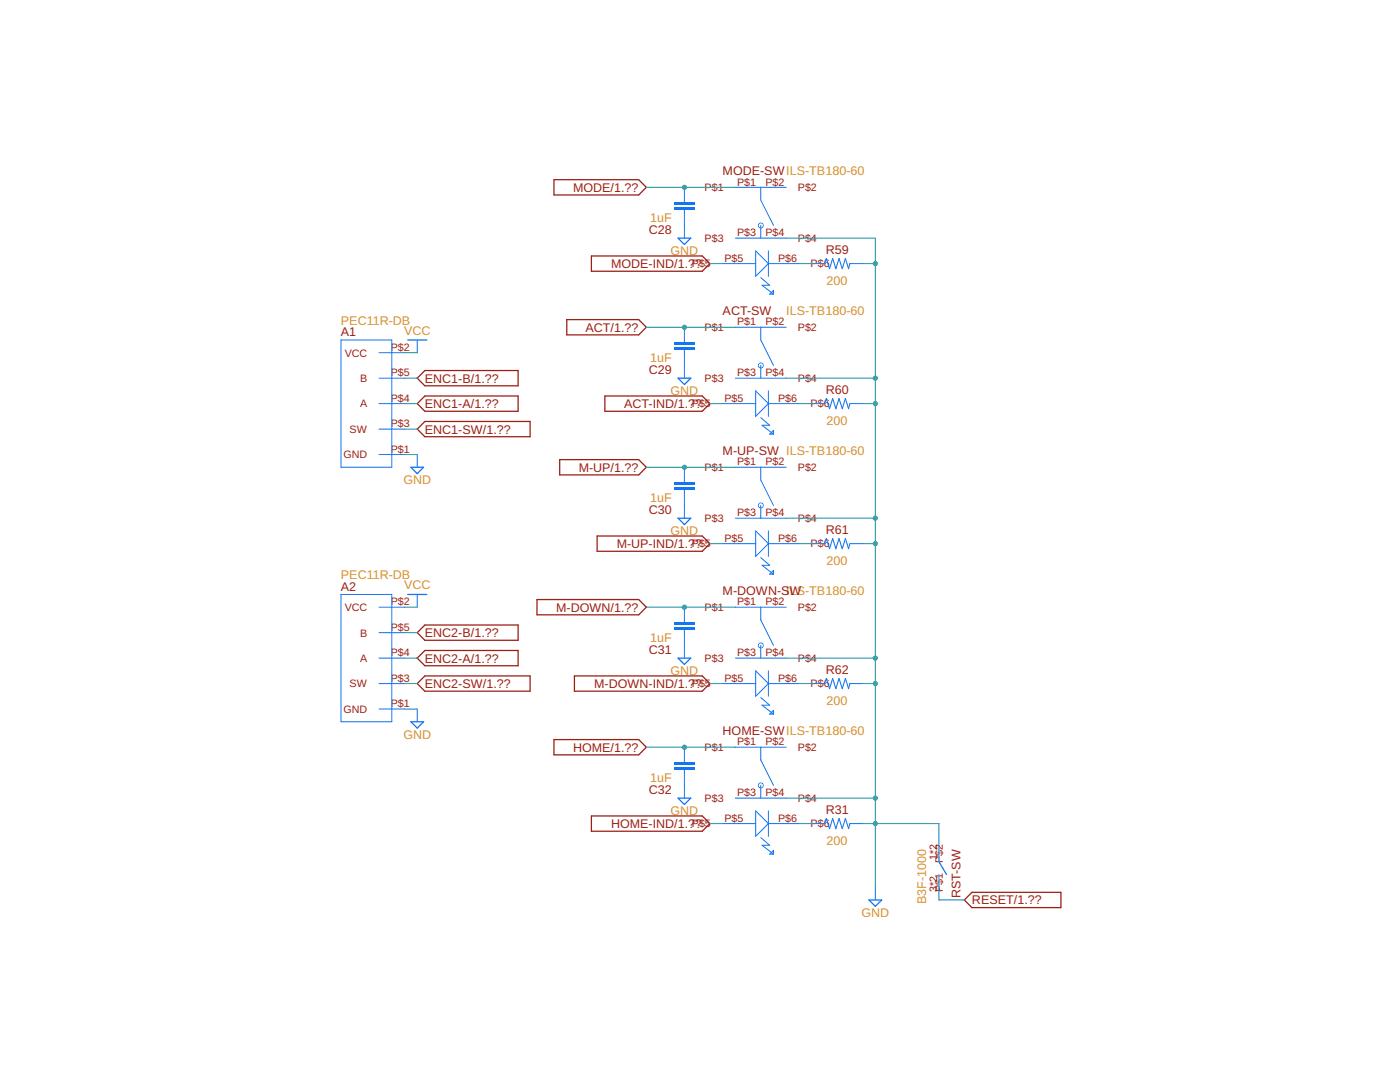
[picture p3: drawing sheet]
<svg xmlns="http://www.w3.org/2000/svg" width="279mm" height="216mm" viewBox="0 0 279 216" stroke-linecap="round" stroke-linejoin="round" font-family="sans-serif">
<g fill="none" stroke="#9c1f14" stroke-width=".25">
<path d="M110.6 35.9h16.9l1.5 1.5-1.5 1.5h-16.9zM118 51.1h22.1l1.6 1.5-1.6 1.5h-22.1zM83.3 75.5l1.5-1.6h18.6v3.1h-18.6zM113.1 63.8h14.4l1.5 1.5-1.5 1.5h-14.4zM120.7 79h19.4l1.6 1.5-1.6 1.6h-19.4zM83.3 80.5l1.5-1.5h18.6v3.1h-18.6zM83.3 85.6l1.5-1.5h21v3h-21zM111.7 91.7h15.8l1.5 1.5-1.5 1.6h-15.8zM107.2 119.6h20.3l1.5 1.6-1.5 1.5h-20.3zM119.2 107h20.9l1.6 1.5-1.6 1.5h-20.9zM83.3 126.2l1.5-1.5h18.6v3.1h-18.6zM84.8 134.9h21v3h-21l-1.5-1.5z"/>
<path d="M84.8 129.8h18.6v3h-18.6l-1.5-1.5zM114.6 134.9h25.5l1.6 1.5-1.6 1.5h-25.5zM110.6 147.6h16.9l1.5 1.5-1.5 1.5h-16.9zM118 162.8h22.1l1.6 1.5-1.6 1.6h-22.1zM192.4 179.6l1.6-1.5h17.7v3h-17.7z"/>
</g>
<g fill="none" stroke="#1375f4" stroke-width=".2">
<path d="M68.1 67.8h10.1v25.4h-10.1zM75.6 70.4h5.1M75.6 75.5h5.1M146.7 75.5h10.2M146.7 65.3h10.2M151.8 65.3v2.5l2.6 5.1M151.8 72.9v2.6M75.6 90.7h5.1M75.6 85.6h5.1M75.6 80.5h5.1M68.1 118.6h10.1v25.4h-10.1zM75.6 121.2h5.1"/>
<path d="M75.6 136.4h5.1M75.6 131.3h5.1M75.6 126.2h5.1M75.6 141.5h5.1"/>
</g>
<path d="M151.4 72.5a.58 .58 0 0 1 .9 .1 .58 .58 0 0 1-.3 .9 .58 .58 0 0 1-.7-.6h.1a.44 .44 0 0 1 .6-.3 .44 .44 0 0 1 .1 .7 .44 .44 0 0 1-.7-.2v-.2h-.1z" fill-rule="evenodd" fill="#1375f4"/>
<path d="M151.4 72.5l.4-.2 .5 .2 .1 .4-.1 .4-.5 .2-.4-.2-.1-.4h.1l.3-.4h.3l.3 .4-.2 .3-.4 .1-.3-.4h-.1zM151.4 72.5l-.1 .4h.1l.3 .4 .4-.1 .2-.3-.3-.4h-.3l-.3 .4h-.1l.1 .4 .4 .2 .5-.2 .1-.4-.1-.4-.5-.2z" fill="#1375f4"/>
<path d="M146.7 37.4h10.2M151.8 37.4v2.5l2.6 5.1M146.7 47.5h10.2M151.8 45v2.5M150.8 78l2.6 2.5-2.6 2.6zM153.4 78v5.1M144.2 80.5h6.6M151.8 83.3l1.8 1.6h-1.5l2.3 1.7M153.4 80.5h6M153.6 86.6l.8-.7v.7z" fill="none" stroke="#1375f4" stroke-width=".2"/>
<path d="M151.4 44.6a.58 .58 0 0 1 .9 .1 .58 .58 0 0 1-.3 .9 .58 .58 0 0 1-.7-.6h.1a.43 .43 0 0 1 .6-.4 .43 .43 0 0 1 .1 .7 .43 .43 0 0 1-.7-.2v-.1h-.1z" fill-rule="evenodd" fill="#1375f4"/>
<path d="M151.4 44.6l.4-.2 .5 .2 .1 .4-.1 .4-.5 .2-.4-.2-.1-.4h.1l.3-.4 .4 .1 .2 .3-.2 .3-.4 .1-.3-.4h-.1zM151.4 44.6l-.1 .4h.1l.3 .4 .4-.1 .2-.3-.2-.3-.4-.1-.3 .4h-.1l.1 .4 .4 .2 .5-.2 .1-.4-.1-.4-.5-.2z" fill="#1375f4"/>
<path d="M144.2 52.6h6.6M150.8 50.1l2.6 2.5-2.6 2.5zM151.8 55.4l1.8 1.5h-1.5l2.3 1.8M153.4 52.6h6M153.4 50.1v5M153.6 58.7l.8-.8v.8zM146.7 93.2h10.2M151.8 93.2v2.6l2.6 5.1M146.7 103.4h10.2M151.8 100.9v2.5" fill="none" stroke="#1375f4" stroke-width=".2"/>
<path d="M151.4 100.4a.58 .58 0 0 1 .9 .2 .58 .58 0 0 1-.3 .8 .58 .58 0 0 1-.7-.5h.1a.44 .44 0 0 1 .6-.4 .44 .44 0 0 1 .1 .7 .44 .44 0 0 1-.7-.2v-.1h-.1z" fill-rule="evenodd" fill="#1375f4"/>
<path d="M151.4 100.4l.7-.1 .3 .3-.1 .7-.7 .1-.3-.5h.1l.1-.4h.5l.3 .4a.44 .44 0 0 1-.4 .4 .44 .44 0 0 1-.5-.3v-.1h-.1zM151.4 100.4l-.1 .5h.1l.3 .4h.3l.3-.4-.2-.4h-.4l-.3 .4h-.1l.1 .4 .4 .1 .5-.1 .1-.4-.1-.5-.5-.1z" fill="#1375f4"/>
<path d="M144.2 108.5h6.6M150.8 105.9l2.6 2.6-2.6 2.5zM151.8 111.3l1.8 1.5h-1.5l2.3 1.8M153.4 108.5h6M153.4 105.9v5.1M153.6 114.6l.8-.8v.8zM146.7 121.2h10.2M146.7 131.3h10.2M151.8 121.2v2.5l2.6 5.1M151.8 128.8v2.5" fill="none" stroke="#1375f4" stroke-width=".2"/>
<path d="M151.4 128.4a.58 .58 0 0 1 .9 .1 .58 .58 0 0 1-.3 .9 .58 .58 0 0 1-.7-.6h.1a.43 .43 0 0 1 .6-.4 .43 .43 0 0 1 .1 .7 .43 .43 0 0 1-.7-.2v-.1h-.1z" fill-rule="evenodd" fill="#1375f4"/>
<path d="M151.4 128.4l.4-.2 .5 .2 .1 .4-.1 .4-.5 .2-.4-.2-.1-.4h.1l.3-.4 .4 .1 .2 .3-.2 .3-.4 .1-.3-.4h-.1zM151.4 128.4l-.1 .4h.1l.3 .4 .4-.1 .2-.3-.2-.3-.4-.1-.3 .4h-.1l.1 .4 .4 .2 .5-.2 .1-.4-.1-.4-.5-.2z" fill="#1375f4"/>
<g fill="none" stroke="#1375f4" stroke-width=".2">
<path d="M162 52.6h2.5M169.6 52.6h2.5M83.3 67.8v2.6M83.3 90.7v2.5M162 80.5h2.5M169.6 80.5h2.5M83.3 118.6v2.6M162 108.5h2.5M169.6 108.5h2.5M144.2 136.4h6.6M150.8 133.9l2.6 2.5-2.6 2.5zM151.8 139.2l1.8 1.5h-1.5l2.3 1.8"/>
<path d="M153.4 136.4h6M153.4 133.9v5M162 136.4h2.5M169.6 136.4h2.5M83.3 141.5v2.5M146.7 149.1h10.2M146.7 159.3h10.2M151.8 149.1v2.5l2.6 5.1M151.8 156.7v2.6M153.6 142.5l.8-.8v.8zM174.7 177v2.6M187.4 169.4v2.6"/>
<path d="M187.4 174.5v2.5"/>
</g>
<path d="M81.4 67.8h3.8M82 93.2h2.5l-1.2 1.3zM81.4 118.6h3.8M82 144h2.5l-1.2 1.3zM173.4 179.6h2.6l-1.3 1.2zM187.4 172l1.5 2.5" fill="none" stroke="#1375f4" stroke-width=".25"/>
<path d="M164.5 52.6l.4-1 .6 2 .7-2 .6 2 .6-2 .7 2 .6-2 .7 2 .2-1M164.5 80.5l.4-1 .6 2.1 .7-2.1 .6 2.1 .6-2.1 .7 2.1 .6-2.1 .7 2.1 .2-1.1M164.5 108.5l.4-1 .6 2 .7-2 .6 2 .6-2 .7 2 .6-2 .7 2 .2-1M164.5 136.4l.4-1 .6 2 .7-2 .6 2 .6-2 .7 2 .6-2 .7 2 .2-1" fill="none" stroke="#1375f4" stroke-width=".21"/>
<path d="M151.4 156.3a.59 .59 0 0 1 .9 .1 .59 .59 0 0 1-.3 .9 .59 .59 0 0 1-.7-.6h.1a.44 .44 0 0 1 .6-.3 .44 .44 0 0 1 .1 .7 .44 .44 0 0 1-.7-.2v-.2h-.1z" fill-rule="evenodd" fill="#1375f4"/>
<path d="M151.4 156.3l.4-.2 .3 .1a.57 .57 0 0 1 .3 .8l-.6 .3-.4-.2-.1-.4 .5-.4 .3 .1 .2 .3a.44 .44 0 0 1-.4 .4 .44 .44 0 0 1-.5-.2v-.2h-.1zM151.4 156.3l-.1 .4h.1l.3 .4h.3l.3-.4-.3-.4h-.3l-.3 .4h-.1l.1 .4 .4 .2 .5-.2 .1-.4-.1-.4-.5-.2z" fill="#1375f4"/>
<path d="M144.2 164.3h6.6M150.8 161.8l2.6 2.5-2.6 2.6zM151.8 167.1l1.8 1.6h-1.5l2.3 1.7M153.4 164.3h6M153.4 161.8v5.1M153.6 170.4l.8-.7v.7zM162 164.3h2.5M169.6 164.3h2.5" fill="none" stroke="#1375f4" stroke-width=".2"/>
<path d="M164.5 164.3l.4-1 .6 2.1 .7-2.1 .6 2.1 .6-2.1 .7 2.1 .6-2.1 .7 2.1 .2-1.1" fill="none" stroke="#1375f4" stroke-width=".21"/>
<g fill="#1375f4">
<path d="M134.6 40.4h4v.5h-4z" fill-rule="evenodd"/>
<path d="M134.6 41.4h4v.5h-4z" fill-rule="evenodd"/>
</g>
<g fill="#1375f4">
<path d="M134.6 40.4h4v.5h-4zM134.6 40.4v.5h4v-.5z"/>
<path d="M134.6 41.4h4v.5h-4zM134.6 41.4v.5h4v-.5z"/>
</g>
<path d="M136.6 37.4v3M136.6 41.9v5.6" fill="none" stroke="#1375f4" stroke-width=".2"/>
<path d="M135.3 47.5h2.6l-1.3 1.3z" fill="none" stroke="#1375f4" stroke-width=".25"/>
<g fill="#1375f4">
<path d="M134.6 68.3h4v.6h-4z" fill-rule="evenodd"/>
<path d="M134.6 69.4h4v.5h-4z" fill-rule="evenodd"/>
</g>
<g fill="#1375f4">
<path d="M134.6 68.3h4v.6h-4zM134.6 68.3v.6h4v-.6z"/>
<path d="M134.6 69.4h4v.5h-4zM134.6 69.4v.5h4v-.5z"/>
</g>
<path d="M136.6 65.3v3M136.6 69.9v5.6" fill="none" stroke="#1375f4" stroke-width=".2"/>
<path d="M135.3 75.5h2.6l-1.3 1.2z" fill="none" stroke="#1375f4" stroke-width=".25"/>
<g fill="#1375f4">
<path d="M134.6 96.3h4v.5h-4z" fill-rule="evenodd"/>
<path d="M134.6 97.3h4v.5h-4z" fill-rule="evenodd"/>
</g>
<g fill="#1375f4">
<path d="M134.6 96.3h4v.5h-4zM134.6 96.3v.5h4v-.5z"/>
<path d="M134.6 97.3h4v.5h-4zM134.6 97.3v.5h4v-.5z"/>
</g>
<path d="M136.6 93.2v3.1M136.6 97.8v5.6" fill="none" stroke="#1375f4" stroke-width=".2"/>
<path d="M135.3 103.4h2.6l-1.3 1.3z" fill="none" stroke="#1375f4" stroke-width=".25"/>
<g fill="#1375f4">
<path d="M134.6 124.2h4v.5h-4z" fill-rule="evenodd"/>
<path d="M134.6 125.2h4v.5h-4z" fill-rule="evenodd"/>
</g>
<g fill="#1375f4">
<path d="M134.6 124.2h4v.5h-4zM134.6 124.2v.5h4v-.5z"/>
<path d="M134.6 125.2h4v.5h-4zM134.6 125.2v.5h4v-.5z"/>
</g>
<path d="M136.6 121.2v3M136.6 125.7v5.6" fill="none" stroke="#1375f4" stroke-width=".2"/>
<path d="M135.3 131.3h2.6l-1.3 1.3z" fill="none" stroke="#1375f4" stroke-width=".25"/>
<g fill="#1375f4">
<path d="M134.6 152.1h4v.6h-4z" fill-rule="evenodd"/>
<path d="M134.6 153.2h4v.5h-4z" fill-rule="evenodd"/>
</g>
<g fill="#1375f4">
<path d="M134.6 152.1h4v.6h-4zM134.6 152.1v.6h4v-.6z"/>
<path d="M134.6 153.2h4v.5h-4zM134.6 153.2v.5h4v-.5z"/>
</g>
<path d="M136.6 149.1v3M136.6 153.7v5.6" fill="none" stroke="#1375f4" stroke-width=".2"/>
<path d="M135.3 159.3h2.6l-1.3 1.2z" fill="none" stroke="#1375f4" stroke-width=".25"/>
<path d="M129 93.2h17.7M187.4 177v2.6h5" fill="none" stroke="#158f93" stroke-width=".2"/>
<circle cx="136.6" cy="93.2" r=".51" fill="#158f93"/>
<path d="M136.1 93.2a.51 .51 0 0 1 1 0 .51 .51 0 0 1-1 0zM136.1 93.2a.51 .51 0 0 0 1 0 .51 .51 0 0 0-1 0z" fill="#158f93"/>
<path d="M129 121.2h17.7" fill="none" stroke="#158f93" stroke-width=".2"/>
<circle cx="136.6" cy="121.2" r=".51" fill="#158f93"/>
<path d="M136.1 121.2a.51 .51 0 0 1 1 0 .51 .51 0 0 1-1 0zM136.1 121.2a.51 .51 0 0 0 1 0 .51 .51 0 0 0-1 0z" fill="#158f93"/>
<path d="M129 65.3h17.7" fill="none" stroke="#158f93" stroke-width=".2"/>
<circle cx="136.6" cy="65.3" r=".51" fill="#158f93"/>
<path d="M136.1 65.3a.51 .51 0 0 1 1 0 .51 .51 0 0 1-1 0zM136.1 65.3a.51 .51 0 0 0 1 0 .51 .51 0 0 0-1 0z" fill="#158f93"/>
<path d="M129 37.4h17.7" fill="none" stroke="#158f93" stroke-width=".2"/>
<circle cx="136.6" cy="37.4" r=".51" fill="#158f93"/>
<path d="M136.1 37.4a.51 .51 0 0 1 1 0 .51 .51 0 0 1-1 0zM136.1 37.4a.51 .51 0 0 0 1 0 .51 .51 0 0 0-1 0z" fill="#158f93"/>
<g fill="none" stroke="#158f93" stroke-width=".2">
<path d="M156.9 47.5h17.8v129.5M172.1 52.6h2.6M80.7 70.4h2.6M156.9 75.5h17.8M80.7 90.7h2.6M172.1 80.5h2.6M156.9 103.4h17.8M172.1 108.5h2.6M80.7 121.2h2.6M156.9 131.3h17.8M172.1 136.4h2.6M80.7 141.5h2.6"/>
<path d="M156.9 159.3h17.8M172.1 164.3h15.3v5.1"/>
</g>
<g fill="#158f93">
<circle cx="174.7" cy="164.3" r=".51"/>
<circle cx="174.7" cy="159.3" r=".51"/>
<circle cx="174.7" cy="136.4" r=".51"/>
<circle cx="174.7" cy="131.3" r=".51"/>
<circle cx="174.7" cy="108.5" r=".51"/>
<circle cx="174.7" cy="103.4" r=".51"/>
<circle cx="174.7" cy="80.5" r=".51"/>
<circle cx="174.7" cy="75.5" r=".51"/>
<circle cx="174.7" cy="52.6" r=".51"/>
</g>
<g fill="#158f93">
<path d="M174.2 164.3a.51 .51 0 0 1 1 0 .51 .51 0 0 1-1 0zM174.2 164.3a.51 .51 0 0 0 1 0 .51 .51 0 0 0-1 0z"/>
<path d="M174.2 159.3a.51 .51 0 0 1 1 0 .51 .51 0 0 1-1 0zM174.2 159.3a.51 .51 0 0 0 1 0 .51 .51 0 0 0-1 0z"/>
<path d="M174.2 136.4a.51 .51 0 0 1 1 0 .51 .51 0 0 1-1 0zM174.2 136.4a.51 .51 0 0 0 1 0 .51 .51 0 0 0-1 0z"/>
<path d="M174.2 131.3a.51 .51 0 0 1 1 0 .51 .51 0 0 1-1 0zM174.2 131.3a.51 .51 0 0 0 1 0 .51 .51 0 0 0-1 0z"/>
<path d="M174.2 108.5a.51 .51 0 0 1 1 0 .51 .51 0 0 1-1 0zM174.2 108.5a.51 .51 0 0 0 1 0 .51 .51 0 0 0-1 0z"/>
<path d="M174.2 103.4a.51 .51 0 0 1 1 0 .51 .51 0 0 1-1 0zM174.2 103.4a.51 .51 0 0 0 1 0 .51 .51 0 0 0-1 0z"/>
<path d="M174.2 80.5a.51 .51 0 0 1 1 0 .51 .51 0 0 1-1 0zM174.2 80.5a.51 .51 0 0 0 1 0 .51 .51 0 0 0-1 0z"/>
<path d="M174.2 75.5a.51 .51 0 0 1 1 0 .51 .51 0 0 1-1 0zM174.2 75.5a.51 .51 0 0 0 1 0 .51 .51 0 0 0-1 0z"/>
<path d="M174.2 52.6a.51 .51 0 0 1 1 0 .51 .51 0 0 1-1 0zM174.2 52.6a.51 .51 0 0 0 1 0 .51 .51 0 0 0-1 0z"/>
</g>
<g fill="none" stroke="#158f93" stroke-width=".2">
<path d="M141.7 52.6h2.5M159.4 52.6h2.6M80.7 75.5h2.6M80.7 80.5h2.6M80.7 85.6h2.6M141.7 80.5h2.5M159.4 80.5h2.6M141.7 108.5h2.5M159.4 108.5h2.6M80.7 136.4h2.6M80.7 126.2h2.6M80.7 131.3h2.6"/>
<path d="M141.7 136.4h2.5M159.4 136.4h2.6M129 149.1h17.7M141.7 164.3h2.5"/>
</g>
<circle cx="136.6" cy="149.1" r=".51" fill="#158f93"/>
<path d="M136.1 149.1a.51 .51 0 0 1 1 0 .51 .51 0 0 1-1 0zM136.1 149.1a.51 .51 0 0 0 1 0 .51 .51 0 0 0-1 0z" fill="#158f93"/>
<path d="M159.4 164.3h2.6" fill="none" stroke="#158f93" stroke-width=".2"/>
<g font-size="2.5" fill="#9c1f14">
<text x="144.2" y="34.8">MODE-SWILS-TB180-60</text>
<text x="114.4" y="38.3">MODE/1.??</text>
<text x="129.5" y="46.8">C28</text>
<text x="121.9" y="53.5">MODE-IND/1.??</text>
<text x="164.8" y="50.7">R59</text>
<text x="144.2" y="62.8">ACT-SW</text>
<text x="68" y="67.1">A1</text>
<text x="116.9" y="66.2">ACT/1.??</text>
<text x="84.8" y="76.3">ENC1-B/1.??</text>
<text x="129.5" y="74.7">C29</text>
<text x="84.8" y="81.4">ENC1-A/1.??</text>
<text x="124.6" y="81.4">ACT-IND/1.??</text>
<text x="164.8" y="78.7">R60</text>
<text x="84.8" y="86.5">ENC1-SW/1.??</text>
<text x="115.5" y="94.1">M-UP/1.??</text>
<text x="144.2" y="90.7">M-UP-SW ILS-TB180-60</text>
<text x="129.5" y="102.6">C30</text>
<text x="164.8" y="106.6">R61</text>
<text x="123.1" y="109.4">M-UP-IND/1.??</text>
<text x="68" y="117.9">A2</text>
<text x="144.2" y="118.6">M-DOWN-SIW</text>
<text x="111" y="122.1">M-DOWN/1.??</text>
<text x="84.8" y="127.1">ENC2-B/1.??</text>
<text x="129.5" y="130.6">C31</text>
<text x="84.8" y="132.2">ENC2-A/1.??</text>
<text x="84.8" y="137.3">ENC2-SW/1.??</text>
<text x="118.6" y="137.3">M-DOWN-IND/1.??</text>
<text x="164.8" y="134.5">R62</text>
<text x="114.4" y="150">HOME/1.??</text>
<text x="144.2" y="146.6">HOME-SWILS-TB180-60</text>
<text x="129.5" y="158.5">C32</text>
<text x="121.9" y="165.2">HOME-IND/1.??</text>
<text x="164.8" y="162.5">R31</text>
<text x="191.7" y="179.2" transform="rotate(-90 191.7 179.2)">RST-SW</text>
<text x="194" y="180.5">RESET/1.??</text>
</g>
<g font-size="2.5" fill="#d59028">
<text x="129.7" y="44.2">1uF</text>
<text x="133.8" y="51">GND</text>
<text x="165" y="56.8">200</text>
<text x="68" y="64.8">PEC11R-DB</text>
<text x="156.9" y="62.8">ILS-TB180-60</text>
<text x="80.6" y="66.8">VCC</text>
<text x="129.7" y="72.2">1uF</text>
<text x="133.8" y="78.9">GND</text>
<text x="165" y="84.7">200</text>
<text x="80.5" y="96.7">GND</text>
<text x="129.7" y="100.1">1uF</text>
<text x="133.8" y="106.8">GND</text>
<text x="165" y="112.7">200</text>
<text x="68" y="115.6">PEC11R-DB</text>
<text x="80.6" y="117.6">VCC</text>
<text x="157.6" y="118.6">LS-TB180-60</text>
<text x="129.7" y="128">1uF</text>
<text x="133.8" y="134.8">GND</text>
<text x="165" y="140.6">200</text>
<text x="80.5" y="147.4">GND</text>
<text x="129.7" y="156">1uF</text>
<text x="133.8" y="162.7">GND</text>
<text x="165" y="168.5">200</text>
<text x="171.9" y="183">GND</text>
<text x="184.8" y="180.4" transform="rotate(-90 184.8 180.4)">B3F-1000</text>
</g>
<g font-size="2.1" fill="#9c1f14">
<text x="140.6" y="38.1">P$1</text>
<text x="147.1" y="37">P$1</text>
<text x="152.8" y="37">P$2</text>
<text x="159.2" y="38.1">P$2</text>
<text x="147.1" y="47.2">P$3</text>
<text x="152.8" y="47.2">P$4</text>
<text x="138.1" y="53.4">P$5</text>
<text x="140.6" y="48.3">P$3</text>
<text x="144.6" y="52.3">P$5</text>
<text x="155.3" y="52.3">P$6</text>
<text x="159.2" y="48.3">P$4</text>
<text x="161.8" y="53.4">P$6</text>
<text x="147.1" y="64.9">P$1</text>
<text x="152.8" y="64.9">P$2</text>
<text x="68.8" y="71.1">VCC</text>
<text x="78" y="70">P$2</text>
<text x="140.6" y="66.1">P$1</text>
<text x="159.2" y="66.1">P$2</text>
<text x="71.9" y="76.2">B</text>
<text x="78" y="75.1">P$5</text>
<text x="140.6" y="76.2">P$3</text>
<text x="147.1" y="75.1">P$3</text>
<text x="152.8" y="75.1">P$4</text>
<text x="159.2" y="76.2">P$4</text>
<text x="71.9" y="81.3">A</text>
<text x="78" y="80.2">P$4</text>
<text x="138.1" y="81.3">P$5</text>
<text x="144.6" y="80.2">P$5</text>
<text x="155.3" y="80.2">P$6</text>
<text x="161.8" y="81.3">P$6</text>
<text x="69.8" y="86.4">SW</text>
<text x="78" y="85.3">P$3</text>
<text x="68.6" y="91.5">GND</text>
<text x="78" y="90.3">P$1</text>
<text x="140.6" y="94">P$1</text>
<text x="147.1" y="92.9">P$1</text>
<text x="152.8" y="92.9">P$2</text>
<text x="159.2" y="94">P$2</text>
<text x="140.6" y="104.2">P$3</text>
<text x="147.1" y="103">P$3</text>
<text x="152.8" y="103">P$4</text>
<text x="159.2" y="104.2">P$4</text>
<text x="138.1" y="109.2">P$5</text>
<text x="144.6" y="108.1">P$5</text>
<text x="155.3" y="108.1">P$6</text>
<text x="161.8" y="109.2">P$6</text>
<text x="68.8" y="121.9">VCC</text>
<text x="78" y="120.8">P$2</text>
<text x="78" y="125.9">P$5</text>
<text x="140.6" y="121.9">P$1</text>
<text x="147.1" y="120.8">P$1</text>
<text x="152.8" y="120.8">P$2</text>
<text x="159.2" y="121.9">P$2</text>
<text x="71.9" y="127">B</text>
<text x="78" y="131">P$4</text>
<text x="147.1" y="131">P$3</text>
<text x="152.8" y="131">P$4</text>
<text x="69.8" y="137.2">SW</text>
<text x="71.9" y="132.1">A</text>
<text x="78" y="136">P$3</text>
<text x="138.1" y="137.2">P$5</text>
<text x="140.6" y="132.1">P$3</text>
<text x="144.6" y="136">P$5</text>
<text x="155.3" y="136">P$6</text>
<text x="159.2" y="132.1">P$4</text>
<text x="161.8" y="137.2">P$6</text>
<text x="68.6" y="142.2">GND</text>
<text x="78" y="141.1">P$1</text>
<text x="140.6" y="149.9">P$1</text>
<text x="147.1" y="148.7">P$1</text>
<text x="152.8" y="148.7">P$2</text>
<text x="159.2" y="149.9">P$2</text>
<text x="140.6" y="160">P$3</text>
<text x="147.1" y="158.9">P$3</text>
<text x="152.8" y="158.9">P$4</text>
<text x="159.2" y="160">P$4</text>
<text x="138.1" y="165.1">P$5</text>
<text x="144.6" y="164">P$5</text>
<text x="155.3" y="164">P$6</text>
<text x="161.8" y="165.1">P$6</text>
<text x="187" y="171.6" transform="rotate(-90 187 171.6)">1*2</text>
<text x="188.1" y="172.2" transform="rotate(-90 188.1 172.2)">P$2</text>
<text x="187" y="178" transform="rotate(-90 187 178)">3*2</text>
<text x="188.1" y="178.1" transform="rotate(-90 188.1 178.1)">P$1</text>
</g>
</svg>
